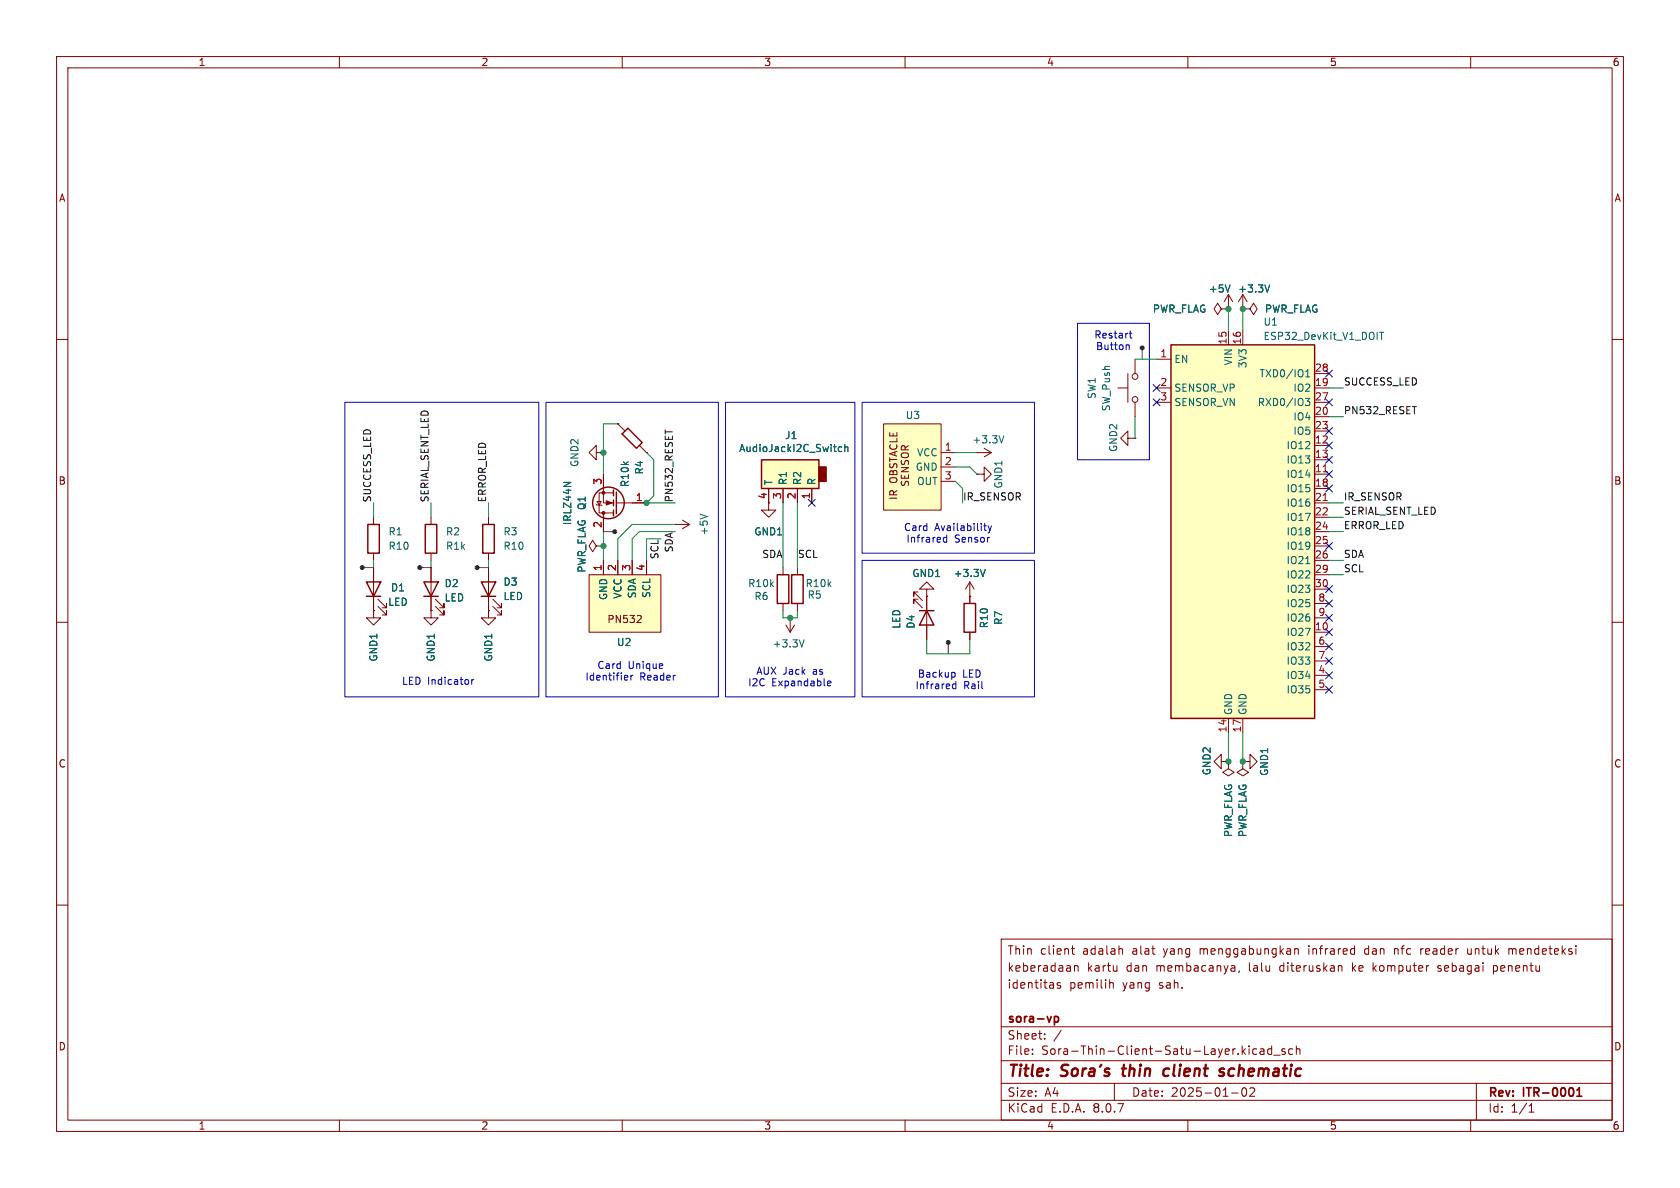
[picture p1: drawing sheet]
<svg xmlns="http://www.w3.org/2000/svg" width="297mm" height="210mm" viewBox="0 0 297 210" stroke-linecap="round" stroke-linejoin="round" font-family="sans-serif">
<g fill="none" stroke="#840000" stroke-width=".18">
<path d="M10 10h277v190h-277zM12 12h273v186h-273zM60 10v2M110 10v2M160 10v2M210 10v2M260 10v2M215.9 54.6l-.6-1-.7 1 .7 1 .6-1h1.3M217.2 54.6h.1M217.2 52.1l-.8 1.2M217.2 52.1v2.5M217.2 52.1l.7 1.2"/>
<path d="M219.7 54.6h1.3l.6-1 .6 1-.6 1-.6-1M219.7 54.6h.1M219.7 52.1l-.8 1.2M219.7 52.1v2.5M219.7 52.1l.8 1.2M10 60h2M174 79.2l1.3 .8M285 60h2M76.2 91.4v1.3M76.2 97.8v1.3M86.4 91.4v1.3M86.4 97.8v1.3"/>
<path d="M172.7 80h.1M172.7 83.8h1.3v-1.2l1.3 1.2-1.3 1.3v-1.3M172.7 83.8h.1M172.7 80h2.6M175.3 80l-1.3 .8M10 110h2M86.4 100.3v7.7M87.1 107.2l1.5 1.5v-.7v.7h-.7M87.1 105.9l1.5 1.5v-.7v.7h-.7M138.4 100.3v1.3M138.4 106.7v1.3M138.9 110.5l.8 1.3"/>
<path d="M139.7 109.2h.1M139.7 109.2v2.6M140.5 110.5l-.8 1.3M141 100.3v1.3M141 106.7v1.3M285 110h2M10 160h2M177 166h108v32h-108zM187.5 173.8l-.4-.1-.2 .2 .1 .2 .5 .2v.3h-.6M189.4 167.7h.6M189.6 167.2v1.3l.4 .2M190 170.8l.2-.1 .3 .1 .1 .9"/>
<path d="M190 170.7v1M196.2 173.8l.2-.1 .3 .1 .1 .9M197.5 170.7v1M197.5 171.6h-.1M198.2 167.7l.3 .2v.8M218.1 170.7l.2 .2v.8M218.3 171.6l-.1 .1M218.3 171.1h-.1M219.1 171.6l-.1 .3M228.9 167.8l.2-.1 .4 .1v.9M228.9 167.7v1M236.8 170.7h.2l.2 .2v.8"/>
<path d="M241.3 167.8v.8M242.7 170.2v1.5M243.3 170.7l-.6 .6M246.5 167.7v1M246.7 167.7l-.2 .1M251.2 167.7v1M251.6 167.7l-.3 .1-.1 .2M254.2 171.6l.4 .1M254.4 170.7l-.2 .2 .2 .3M259.5 167.7v.9h.5M264 171.6l.5 .1M264 170.7v1.5"/>
<path d="M264.5 170.7l-.5 .1M266.7 167.8l.5-.1 .2 .2M266.7 167.7v1M267.4 167.9v.8M267.5 167.8l-.1 .1M285 160h2M60 198v2M110 198v2M160 198v2M177 194.5h108M177 191.5h108M177 187.5h108"/>
<path d="M177 181.5h108M182.5 186.3v.1M182.5 185.5v.1M184.7 183.6v.1M184.7 182.8v.1M187.6 182.1l-1.3 2M197 191.5v3M210 198v2M217.7 193.2h1.2M219.7 192.4l.2-.1a.81 .81 0 0 1 .6 .6 .81 .81 0 0 1-.3 .8l-.2 .1a.81 .81 0 0 1-.3-1.4zM220.8 184.9v.1M220.8 185.4v1"/>
<path d="M221 192.4l.5-.1 .2 .1 .1 .3-.9 1.1h.9M222.2 185.5l-.5-.1-.2 .3v.4l.1 .2h.6M222.8 185.5h.6l.1 .9M223.5 185.8h-.5a.29 .29 0 0 0-.3 .3 .29 .29 0 0 0 .3 .3l.5-.1M224.8 185.5l-.4-.1-.3 .3v.4l.1 .2h.6M224.8 184.9v1.5M225.2 186.5h1.1M227.2 185.5l-.4-.1-.2 .2 .1 .2 .5 .2v.3h-.6M228.5 185.5l-.4-.1-.3 .3v.4l.2 .2h.5M229.2 185.5l.2-.1 .3 .1 .1 .9M229.2 184.9v1.5M260 198v2"/>
<path d="M261 191.5v6.5M270.3 196.6h.9M270.3 195.5l.4-.4v1.5"/>
</g>
<path d="M186.4 179.7v1.5M186.4 179.8l.4-.1 .3 .3v.4l-.1 .2h-.6M278.8 193.8h.8M278.8 192.7l.4-.4v1.5" fill="none" stroke="#840000" stroke-width=".3"/>
<path d="M198.3 188.9h.8M198.7 188.2l-.2 1.7 .2 .3M206.7 189a.66 .66 0 0 0-1 .3l-.1 .5 .2 .3 .2 .1 .6-.1M215.7 189.4l.4 .1 .3 .3-.1 .3-.6 .1M215.7 189l.2-.1 .5 .1M217.3 189.1l-.1 .7 .1 .3" fill="none" stroke="#840000" stroke-width=".4"/>
<path d="M217.5 50.4l-.5 1.2M224.5 50.4l-.5 1.2M177.5 77l-.4 1.3M142.2 113.1l-.5 1.3" fill="none" stroke="#006464" stroke-width=".18"/>
<path d="M75.2 92.7h2v5.1h-2zM85.3 92.7h2.1v5.1h-2.1zM85.1 102.9h2.5l-1.2 2.5zM85.1 105.4h2.5M137.4 101.6h2v5.1h-2zM140 101.6h2v5.1h-2z" fill="none" stroke="#840000" stroke-width=".25"/>
<path d="M134.6 81.3h10.2v5.1h-10.2z" fill="#ffffc2"/>
<path d="M134.6 81.3h10.2v5.1h-10.2zM162.6 108h2.5M163.8 108l1.3 2.5h-2.5z" fill="none" stroke="#840000" stroke-width=".25"/>
<path d="M144.8 82.6h1.2v2.5h-1.2z" fill="#840000" stroke="#840000" stroke-width=".25"/>
<g fill="none" stroke="#840000" stroke-width=".18">
<path d="M105.4 80v-1.3l-1.3 1.3 1.3 1.3v-1.3h1.3M106.7 80h.1M135.9 86.4v3.8h1.3l-1.3 1.2-1.3-1.2h1.3M138.4 86.4v2.5M141 86.4v2.5M143.5 86.4v2.5M162.3 104.6h-.8v.8v-.8l1.6 1.6M162.3 105.9h-.8v.8v-.8l1.6 1.5M163.8 105.4v7.6M171.4 105.4h.1M171.4 102.9l-.7 1.2M171.4 102.9v2.5"/>
<path d="M171.4 102.9l.8 1.2"/>
</g>
<path d="M148.8 79h-.4l-.2 .2 .1 .6h.5M149.4 79.1l.1-.1h.3l.1 .8M149.4 78.6v1.2M174.2 100.7l-.5 1.2" fill="none" stroke="#006464" stroke-width=".18"/>
<path d="M156.2 74.9h10.2v15.3h-10.2z" fill="#ffffc2"/>
<g fill="none" stroke="#840000" stroke-width=".18">
<path d="M109.2 74.9h.1M109.2 74.9l1.3 1.3M113 78.7l1.3 1.3M156.2 74.9h10.2v15.3h-10.2zM157.3 76.5v.6h1.3v-.6M157.4 78.6a.6 .6 0 0 0 .4 .9 .6 .6 0 0 0 .8-.6l-.2-.3M157.9 76.6v.5M158.2 79.9v.6M158.6 77.5v.6h-1.3M158.6 79.8l-1.3 .4 1.3 .4M160 79.5l-.1-.6-.1-.1h-.3l-.2 .7h1.3M160.6 78.8l-.6 .4"/>
<path d="M199.4 77.5v-1.3l-1.3 1.3 1.3 1.2v-1.2h1.3M200.7 77.5h.1M66 91.4v1.3M66 97.8v1.3M114.3 80h.1M119.4 92.7h.1M119.4 92.7h2.5M120.6 91.9l1.3 .8M121.9 92.7l-1.3 .8M157.3 88.1h1.3M157.3 80.9v.7M157.3 81.2h1.3"/>
<path d="M157.4 82l-.1 .4 .1 .2h.4l.2-.5 .3-.1 .3 .2-.1 .5M157.4 83.4l.3-.2 .2 .3 .1-.3h.3l.3 .2v.5h-1.3zM157.4 84.6a.81 .81 0 0 1 1.2 .1 .43 .43 0 0 1-.5 .6h-.4a.42 .42 0 0 1-.4-.2 .42 .42 0 0 1 .1-.5zM157.9 83.5v.4M158 87.5l-.1-.6-.2-.2-.3 .1-.1 .7h1.3M158.6 86.7l-.6 .5M159.3 83.9v.6h1.3v-.6M159.3 82.7h1.3l-1.3 .7h1.3M159.4 81.4l-.1 .5 .2 .2h.3l.3-.6 .3-.1 .2 .2-.1 .5M159.4 80.2a.81 .81 0 0 1 1.2 .2 .43 .43 0 0 1-.4 .5h-.4a.42 .42 0 0 1-.4-.2 .42 .42 0 0 1 0-.5zM159.4 85.1l-.1 .5 .2 .1h.3l.3-.5 .3-.1 .2 .2-.1 .5M159.9 84.1v.4"/>
<path d="M166.4 85.1h2.5M166.4 80h2.5M166.4 82.6h2.5M163.8 104.1h1.3l-1.3-1.2-1.2 1.2h1.2v1.3M163.8 105.4h.1M171.4 105.4v1.3M171.4 111.8v1.2M215.9 134.6v-1.2l-1.3 1.2 1.3 1.3v-1.3h1.3M217.2 134.6h.1"/>
</g>
<path d="M111 75.7l2.5 2.5-1 1-2.5-2.5zM65 92.7h2.1v5.1h-2.1zM170.4 106.7h2.1v5.1h-2.1z" fill="none" stroke="#840000" stroke-width=".25"/>
<path d="M123.8 90.9l1.2 .4" fill="none" stroke="#006464" stroke-width=".18"/>
<path d="M104.1 101.6h12.7v10.2h-12.7z" fill="#ffffc2"/>
<g fill="none" stroke="#840000" stroke-width=".18">
<path d="M105.4 89.2l.1 .1h.8l.1 .1M105.5 88.6h.8l-.4 .7zM106.7 83.8v5.1h1.8M106.7 90.7v3.3M106.7 99.1v2.5M108.5 87.1h-2.6v3.6h2.6M109 88.9h5.3M109.2 99.1v2.5M111.8 99.1v2.5M114.3 99.1v2.5M104.1 101.6h12.7v10.2h-12.7zM113.1 108.8l.3 .2-.1 .3-.7 .8h.8"/>
<path d="M219.7 134.6h1.3v-1.2l1.2 1.2-1.2 1.3v-1.3M219.7 134.6h.1"/>
</g>
<g fill="none" stroke="#840000" stroke-width=".25">
<path d="M108.5 86.6v1M108.5 88.4v1M108.5 90.2v1M109 87v3.8"/>
<circle cx="107.6" cy="88.9" r="2.79"/>
</g>
<g fill="#840000" stroke="#840000" stroke-width=".18">
<path d="M107.2 88.5l1 .4-1 .4z"/>
<circle cx="106.7" cy="87.1" r=".25"/>
<circle cx="106.7" cy="90.7" r=".25"/>
</g>
<path d="M99.6 85.3h1.3l-1.3 .7" fill="none" stroke="#006464" stroke-width=".18"/>
<path d="M207 61h25.4v66h-25.4z" fill="#ffffc2"/>
<path d="M207 61h25.4v66h-25.4zM64.8 102.9h2.5l-1.3 2.5zM64.8 105.4h2.5M74.9 102.9h2.6l-1.3 2.5zM74.9 105.4h2.6" fill="none" stroke="#840000" stroke-width=".25"/>
<g fill="none" stroke="#840000" stroke-width=".18">
<path d="M217.2 54.6h.1M217.2 58.4v2.6M219.7 54.6h.1M219.7 58.4v2.6M109.2 74.9h.1M197.6 68.6h1.8M199.4 66v5.1M200.7 63.5v2.5M200.7 71.1v2.6M204.5 63.5h2.5M204.5 68.6h2.5M204.5 71.1h2.5"/>
<path d="M232.4 78.7h2.5M232.4 68.6h2.5M232.4 73.7h2.5M232.4 76.2h2.5M232.4 71.1h2.5M232.4 66h2.5M105.4 96.5l-.6-1-.7 1 .7 1 .6-1h1.3M106.7 96.5h.1M106.7 83.8v2.6M106.7 91.4v2.6M106.7 99.1v2.5M109.2 99.1v2.5"/>
<path d="M111.8 88.9h2.5M111.8 99.1v2.5M114.3 80h.1M114.3 99.1v2.5M135.9 86.4v2.5M138.4 86.4v2.5M141 86.4v2.5M143.5 86.4v2.5M232.4 83.8h2.5M232.4 81.3h2.5M232.4 86.4h2.5M232.4 88.9h2.5"/>
<path d="M232.4 91.4h2.5M232.4 94h2.5M232.4 96.5h2.5M232.4 99.1h2.5M66 108v1.2h1.3l-1.3 1.3-1.2-1.3h1.2M66 108h.1M66 100.3v7.7M66.8 107.2l1.5 1.5v-.7v.7h-.7M66.8 105.9l1.5 1.5v-.7v.7h-.7M76.2 108v1.2h1.3l-1.3 1.3-1.3-1.3h1.3M76.2 108h.1M76.2 100.3v7.7"/>
<path d="M77 107.2l1.5 1.5v-.7v.7h-.8M77 105.9l1.5 1.5v-.7v.7h-.8M86.4 108v1.2h1.2l-1.2 1.3-1.3-1.3h1.3M86.4 108h.1M86.4 100.3v2.6M86.4 105.4v2.6M163.8 105.4h.1M163.8 105.4v2.6M163.8 110.5v2.5M171.4 105.4h.1M171.4 105.4v1.3M171.4 111.8v1.2"/>
<path d="M232.4 111.8h2.5M232.4 101.6h2.5M232.4 104.1h2.5M232.4 119.4h2.5M232.4 114.3h2.5M232.4 116.8h2.5M232.4 106.7h2.5M232.4 109.2h2.5M217.2 134.6v1.3l1 .6-1 .7-1-.7 1-.6M217.2 134.6h.1M217.2 127v2.5M219.7 134.6v1.3l1 .6-1 .7-1-.7 1-.6"/>
<path d="M219.7 134.6h.1M219.7 127v2.5M232.4 121.9h2.5"/>
<circle cx="200.7" cy="70.6" r=".51"/>
<circle cx="200.7" cy="66.5" r=".51"/>
</g>
<path d="M233.9 83.4h.7M233.9 88.5h.7" fill="none" stroke="#a90000" stroke-width=".18"/>
<g fill="none" stroke="#006464" stroke-width=".18">
<path d="M217.5 50.4l-.5 1.2M224.5 50.4l-.5 1.2M243.9 58.7h.7M244.2 58.7v1.3M148.8 79h-.4l-.2 .2 .1 .6h.5M149.4 79.1l.1-.1h.3l.1 .8M149.4 78.6v1.2M230.8 70.4h.8l-.5 .5 .4 .1v.6l-.2 .1-.5-.1M230.8 66.6h.8M230.8 65.7l.4-.4v1.3M99.6 85.3h1.3l-1.3 .7M230.8 99.6h.8"/>
<path d="M174.2 100.7l-.5 1.2"/>
</g>
<path d="M201.9 61.9v1.6M106.7 94h1.6M64.4 100.3h1.6M74.6 100.3h1.6M84.7 100.3h1.7M167.6 113.9v1.7" fill="none" stroke="#484848" stroke-width=".18"/>
<g fill="#484848" stroke="#484848" stroke-width=".18">
<circle cx="201.9" cy="61.5" r=".36"/>
<circle cx="167.6" cy="113.6" r=".36"/>
<circle cx="84.4" cy="100.3" r=".36"/>
<circle cx="74.2" cy="100.3" r=".36"/>
<circle cx="64" cy="100.3" r=".36"/>
<circle cx="108.7" cy="94" r=".36"/>
</g>
<path d="M117.6 76v.7M249.7 71.9h.7" fill="none" stroke="#0f0f0f" stroke-width=".18"/>
<g fill="none" stroke="#0000c2" stroke-width=".18">
<path d="M190.5 57.2h12.7v24.1h-12.7zM199.6 58.9h.5M199.8 58.5v1.1l.3 .2M61 71.1h34.2v52.1h-34.2zM96.5 71.1h30.5v52.1h-30.5zM128.3 71.1h22.8v52.1h-22.8zM152.4 71.1h30.5v26.7h-30.5zM199.3 61l.3 .1v.7M152.4 99.1h30.5v24.1h-30.5zM166.9 95.1l-.1 .1v.5l.2 .1h.4M167.4 94.6v1.2M173.9 92.9h.5"/>
<path d="M174.1 93.7l.3 .1M174.7 92.9l.3 .9M175 93.8l-.3 .4M175.3 92.9l-.3 .9M110.9 119.4l.1 .3-.6 .1M111.5 119.4v.8M111.7 119.4l-.2 .2M168.4 118.9h.3l.2 .2-.1 .5-.4 .1M83.4 120.1v.9M83.8 120.1l-.4 .3M110.9 120.2h-.3M146.3 121.1l.2 .1h.3"/>
<path d="M146.3 120.6l.2-.2h.2l.2 .2v.1l-.6 .1M169 120.5v1.2M169 121l-.4-.1-.2 .2 .1 .6h.5"/>
</g>
<g fill="none" stroke="#009600" stroke-width=".18">
<path d="M217.2 54.6v3.8M219.7 54.6v3.8M109.2 74.9h-2.5v8.9M200.7 73.7v3.8M200.7 63.5h3.8M234.9 73.7h2.6M234.9 68.6h2.6M66 88.9v2.5M66 99.1v1.2M76.2 88.9v2.5M76.2 99.1v1.2M86.4 88.9v2.5"/>
<path d="M86.4 99.1v1.2M106.7 94v5.1M114.3 80l1.3 1.3v6.3l-1.3 1.3h5.1M116.8 95.3h-2.5v3.8M119.4 92.7h-7.6l-2.6 2.6v3.8M119.4 94h-6.4l-1.2 1.3v3.8M138.4 88.9v11.4M141 88.9v11.4M168.9 85.1l1.3 1.3v2.5M168.9 82.6h2.5l1.3 1.2M168.9 80h3.8M234.9 88.9h2.6"/>
<path d="M234.9 94h2.6M234.9 99.1h2.6M234.9 91.4h2.6M138.4 108v1.2h2.6v-1.2M163.8 113v2.6h7.6v-2.6M234.9 101.6h2.6M217.2 129.5v5.1M219.7 129.5v5.1"/>
</g>
<g fill="none" stroke="#000084" stroke-width=".18">
<path d="M203.9 70.5l1.2 1.2M203.9 68l1.2 1.2M205.1 70.5l-1.2 1.2M205.1 68l-1.2 1.2M234.3 65.4l1.3 1.2M234.3 70.5l1.3 1.2M234.3 78.1l1.3 1.2M234.3 75.6l1.3 1.2M235.6 65.4l-1.3 1.2M235.6 70.5l-1.3 1.2M235.6 78.1l-1.3 1.2M235.6 75.6l-1.3 1.2"/>
<path d="M142.9 88.3l1.2 1.2M144.1 88.3l-1.2 1.2M234.3 80.7l1.3 1.2M234.3 95.9l1.3 1.2M234.3 83.2l1.3 1.2M234.3 85.8l1.3 1.2M235.6 80.7l-1.3 1.2M235.6 95.9l-1.3 1.2M235.6 83.2l-1.3 1.2M235.6 85.8l-1.3 1.2M234.3 111.2l1.3 1.2M234.3 108.6l1.3 1.2"/>
<path d="M234.3 103.5l1.3 1.2M234.3 116.2l1.3 1.2M234.3 118.8l1.3 1.2M234.3 113.7l1.3 1.2M234.3 106.1l1.3 1.2M235.6 111.2l-1.3 1.2M235.6 108.6l-1.3 1.2M235.6 103.5l-1.3 1.2M235.6 116.2l-1.3 1.2M235.6 118.8l-1.3 1.2M235.6 113.7l-1.3 1.2M235.6 106.1l-1.3 1.2"/>
<path d="M234.3 121.3l1.3 1.2M235.6 121.3l-1.3 1.2"/>
</g>
<g fill="#009600" stroke="#009600" stroke-width=".18">
<circle cx="219.7" cy="54.6" r=".46"/>
<circle cx="217.2" cy="54.6" r=".46"/>
<circle cx="114.3" cy="88.9" r=".46"/>
<circle cx="139.7" cy="109.2" r=".46"/>
<circle cx="217.2" cy="134.6" r=".46"/>
<circle cx="219.7" cy="134.6" r=".46"/>
<circle cx="106.7" cy="96.5" r=".46"/>
<circle cx="106.7" cy="80" r=".46"/>
</g>
<g font-size="2.8" fill="#840000">
<text x="178" y="190.9">Title:</text>
<text x="187.7" y="190.9">Sora's</text>
<text x="199.3" y="190.9">thin</text>
<text x="207.4" y="190.9">client</text>
<text x="218.1" y="190.9">schematic</text>
</g>
<g font-size="2.1" fill="#840000">
<text x="178" y="172">keberadaan</text>
<text x="178" y="169">Thin</text>
<text x="183.9" y="169">client</text>
<text x="191.5" y="169">adalah</text>
<text x="192.2" y="172">kartu</text>
<text x="199.2" y="172">dan</text>
<text x="200.3" y="169">alat</text>
<text x="204.5" y="172">membacanya,</text>
<text x="206" y="169">yang</text>
<text x="212.5" y="169">menggabungkan</text>
<text x="221.1" y="172">lalu</text>
<text x="226.6" y="172">diteruskan</text>
<text x="231.9" y="169">infrared</text>
<text x="239.6" y="172">ke</text>
<text x="242" y="169">dan</text>
<text x="243.4" y="172">komputer</text>
<text x="247.3" y="169">nfc</text>
<text x="252.1" y="169">reader</text>
<text x="255" y="172">sebagai</text>
<text x="260.6" y="169">untuk</text>
<text x="265" y="172">penentu</text>
<text x="268" y="169">mendeteksi</text>
<text x="178" y="175">identitas</text>
<text x="189" y="175">pemilih</text>
<text x="198.5" y="175">yang</text>
<text x="205" y="175">sah.</text>
<text x="178" y="184">Sheet:</text>
<text x="178" y="181.2">sora-vp</text>
<text x="178" y="186.7">File:</text>
<text x="184.1" y="186.7">Sora-Thin-Client-Satu-Layer.kicad_sch</text>
<text x="178" y="196.9">KiCad</text>
<text x="178" y="194.1">Size:</text>
<text x="184.7" y="194.1">A4</text>
<text x="185.7" y="196.9">E.D.A.</text>
<text x="193.3" y="196.9">8.0.7</text>
<text x="200" y="194.1">Date:</text>
<text x="207" y="194.1">2025-01-02</text>
<text x="263" y="194.3">Rev:</text>
<text x="263" y="196.9">Id:</text>
<text x="267.1" y="196.9">1/1</text>
<text x="269.4" y="194.3">ITR-0001</text>
</g>
<g font-size="1.8" fill="#840000">
<text x="35" y="11.9">1</text>
<text x="85" y="11.9">2</text>
<text x="135" y="11.9">3</text>
<text x="185" y="11.9">4</text>
<text x="235" y="11.9">5</text>
<text x="285" y="11.9">6</text>
<text x="10.3" y="35.9">A</text>
<text x="285.3" y="35.9">A</text>
<text x="10.3" y="85.9">B</text>
<text x="135.6" y="88.3" transform="rotate(-90 135.6 88.3)">4</text>
<text x="285.3" y="85.9">B</text>
<text x="107.3" y="110.3">PN532</text>
<text x="10.3" y="135.9">C</text>
<text x="285.3" y="135.9">C</text>
<text x="10.3" y="185.9">D</text>
<text x="285.3" y="185.9">D</text>
<text x="35" y="199.9">1</text>
<text x="85" y="199.9">2</text>
<text x="135" y="199.9">3</text>
<text x="185" y="199.9">4</text>
<text x="235" y="199.9">5</text>
<text x="285" y="199.9">6</text>
</g>
<g font-size="1.8" fill="#006464">
<text x="213.6" y="51.9">+5V</text>
<text x="218.8" y="51.9">+3.3V</text>
<text x="203.7" y="55.5">PWR_FLAG</text>
<text x="223.3" y="57.8">U1</text>
<text x="223.5" y="55.5">PWR_FLAG</text>
<text x="207.5" y="64.4">EN</text>
<text x="218" y="64.7" transform="rotate(-90 218 64.7)">VIN</text>
<text x="220.6" y="65.2" transform="rotate(-90 220.6 65.2)">3V3</text>
<text x="223.3" y="60.3">ESP32_DevKit_V1_DOIT</text>
<text x="193.9" y="70.6" transform="rotate(-90 193.9 70.6)">SW1</text>
<text x="207.5" y="69.4">SENSOR_VP</text>
<text x="207.5" y="72">SENSOR_VN</text>
<text x="222.3" y="72">RXD0/IO3</text>
<text x="222.6" y="66.9">TXD0/IO1</text>
<text x="228.6" y="69.4">IO2</text>
<text x="138.7" y="77.8">J1</text>
<text x="160" y="74.3">U3</text>
<text x="196.4" y="72.8" transform="rotate(-90 196.4 72.8)">SW_Push</text>
<text x="228.6" y="74.5">IO4</text>
<text x="228.6" y="77.1">IO5</text>
<text x="102.5" y="82.7" transform="rotate(-90 102.5 82.7)">GND2</text>
<text x="113.9" y="84" transform="rotate(-90 113.9 84)">R4</text>
<text x="130.6" y="80.1">AudioJackI2C_Switch</text>
<text x="161.8" y="83.4">GND</text>
<text x="162" y="80.9">VCC</text>
<text x="171.8" y="78.6">+3.3V</text>
<text x="197.7" y="80" transform="rotate(-90 197.7 80)">GND2</text>
<text x="227.3" y="79.6">IO12</text>
<text x="227.3" y="82.1">IO13</text>
<text x="111.4" y="86.2" transform="rotate(-90 111.4 86.2)">R10k</text>
<text x="136.8" y="85.9" transform="rotate(-90 136.8 85.9)">T</text>
<text x="139.3" y="85.9" transform="rotate(-90 139.3 85.9)">R1</text>
<text x="141.8" y="85.9" transform="rotate(-90 141.8 85.9)">R2</text>
<text x="144.4" y="85.9" transform="rotate(-90 144.4 85.9)">R</text>
<text x="162" y="86">OUT</text>
<text x="177.4" y="86.5" transform="rotate(-90 177.4 86.5)">GND1</text>
<text x="227.3" y="84.7">IO14</text>
<text x="227.3" y="87.2">IO15</text>
<text x="227.3" y="89.8">IO16</text>
<text x="68.6" y="94.8">R1</text>
<text x="78.7" y="94.8">R2</text>
<text x="88.9" y="94.8">R3</text>
<text x="101.2" y="92.9" transform="rotate(-90 101.2 92.9)">IRLZ44N</text>
<text x="103.7" y="90.3" transform="rotate(-90 103.7 90.3)">Q1</text>
<text x="125.3" y="94.7" transform="rotate(-90 125.3 94.7)">+5V</text>
<text x="133.2" y="94.8">GND1</text>
<text x="227.3" y="92.3">IO17</text>
<text x="227.3" y="94.8">IO18</text>
<text x="68.6" y="97.4">R10</text>
<text x="78.7" y="97.4">R1k</text>
<text x="88.9" y="97.4">R10</text>
<text x="103.7" y="101.3" transform="rotate(-90 103.7 101.3)">PWR_FLAG</text>
<text x="227.3" y="97.4">IO19</text>
<text x="227.3" y="99.9">IO21</text>
<text x="68.5" y="107.3">LED</text>
<text x="69" y="104.7">D1</text>
<text x="78.5" y="104">D2</text>
<text x="78.5" y="106.5">LED</text>
<text x="88.9" y="103.7">D3</text>
<text x="88.9" y="106.3">LED</text>
<text x="107.5" y="106.2" transform="rotate(-90 107.5 106.2)">GND</text>
<text x="110.1" y="105.9" transform="rotate(-90 110.1 105.9)">VCC</text>
<text x="112.6" y="105.9" transform="rotate(-90 112.6 105.9)">SDA</text>
<text x="115.2" y="105.8" transform="rotate(-90 115.2 105.8)">SCL</text>
<text x="132.2" y="104">R10k</text>
<text x="133.3" y="106.3">R6</text>
<text x="142.3" y="104">R10k</text>
<text x="142.7" y="106">R5</text>
<text x="161.2" y="102.2">GND1</text>
<text x="168.5" y="102.2">+3.3V</text>
<text x="227.3" y="102.5">IO22</text>
<text x="227.3" y="105">IO23</text>
<text x="227.3" y="107.5">IO25</text>
<text x="159.4" y="111.2" transform="rotate(-90 159.4 111.2)">LED</text>
<text x="161.9" y="111.2" transform="rotate(-90 161.9 111.2)">D4</text>
<text x="174.9" y="111.2" transform="rotate(-90 174.9 111.2)">R10</text>
<text x="177.4" y="110.6" transform="rotate(-90 177.4 110.6)">R7</text>
<text x="227.3" y="112.6">IO27</text>
<text x="227.3" y="110.1">IO26</text>
<text x="66.9" y="117.1" transform="rotate(-90 66.9 117.1)">GND1</text>
<text x="77.1" y="117.1" transform="rotate(-90 77.1 117.1)">GND1</text>
<text x="87.2" y="117.1" transform="rotate(-90 87.2 117.1)">GND1</text>
<text x="109" y="114.4">U2</text>
<text x="136.5" y="114.7">+3.3V</text>
<text x="227.3" y="115.2">IO32</text>
<text x="227.3" y="117.7">IO33</text>
<text x="227.3" y="120.2">IO34</text>
<text x="227.3" y="122.8">IO35</text>
<text x="218" y="126.5" transform="rotate(-90 218 126.5)">GND</text>
<text x="220.6" y="126.5" transform="rotate(-90 220.6 126.5)">GND</text>
<text x="214.2" y="137.2" transform="rotate(-90 214.2 137.2)">GND2</text>
<text x="224.4" y="137.3" transform="rotate(-90 224.4 137.3)">GND1</text>
<text x="218" y="148.1" transform="rotate(-90 218 148.1)">PWR_FLAG</text>
<text x="220.6" y="148.1" transform="rotate(-90 220.6 148.1)">PWR_FLAG</text>
</g>
<g font-size="1.8" fill="#0000c2">
<text x="193.4" y="60">Restart</text>
<text x="193.7" y="62.1">Button</text>
<text x="159.7" y="94.1">Card</text>
<text x="159.9" y="92.8" transform="rotate(-90 159.9 92.8)">IR</text>
<text x="165.2" y="94.1">Availability</text>
<text x="160.1" y="96.1">Infrared</text>
<text x="168.7" y="96.1">Sensor</text>
<text x="105.5" y="118.5">Card</text>
<text x="111" y="118.5">Unique</text>
<text x="133.6" y="119.5">AUX Jack</text>
<text x="143.8" y="119.5">as</text>
<text x="162.2" y="120">Backup</text>
<text x="170.2" y="120">LED</text>
<text x="71" y="121.3">LED Indicator</text>
<text x="103.4" y="120.5">Identifier</text>
<text x="113.1" y="120.5">Reader</text>
<text x="132.2" y="121.5">I2C</text>
<text x="136.4" y="121.5">Expandable</text>
<text x="161.7" y="122">Infrared</text>
<text x="170.4" y="122">Rail</text>
</g>
<g font-size="1.8" fill="#a90000">
<text x="205" y="63.2">1</text>
<text x="216.9" y="61" transform="rotate(-90 216.9 61)">15</text>
<text x="219.5" y="61" transform="rotate(-90 219.5 61)">16</text>
<text x="232.4" y="65.8">28</text>
<text x="205" y="68.3">2</text>
<text x="205" y="70.9">3</text>
<text x="232.4" y="68.3">19</text>
<text x="232.4" y="70.9">27</text>
<text x="232.4" y="73.4">20</text>
<text x="232.4" y="75.9">23</text>
<text x="166.9" y="79.8">1</text>
<text x="166.9" y="82.3">2</text>
<text x="232.4" y="83.6">11</text>
<text x="232.4" y="78.5">12</text>
<text x="232.4" y="81">13</text>
<text x="106.4" y="85.8" transform="rotate(-90 106.4 85.8)">3</text>
<text x="112.3" y="88.6">1</text>
<text x="138.2" y="88.3" transform="rotate(-90 138.2 88.3)">3</text>
<text x="140.7" y="88.3" transform="rotate(-90 140.7 88.3)">2</text>
<text x="143.3" y="88.3" transform="rotate(-90 143.3 88.3)">1</text>
<text x="166.9" y="84.8">3</text>
<text x="232.4" y="86.1">18</text>
<text x="232.4" y="88.6">21</text>
<text x="106.4" y="93.4" transform="rotate(-90 106.4 93.4)">2</text>
<text x="232.4" y="91.2">22</text>
<text x="232.4" y="93.7">24</text>
<text x="106.4" y="101" transform="rotate(-90 106.4 101)">1</text>
<text x="109" y="101" transform="rotate(-90 109 101)">2</text>
<text x="111.5" y="101" transform="rotate(-90 111.5 101)">3</text>
<text x="114" y="101" transform="rotate(-90 114 101)">4</text>
<text x="232.4" y="96.3">25</text>
<text x="232.4" y="98.8">26</text>
<text x="232.4" y="101.3">29</text>
<text x="232.4" y="103.9">30</text>
<text x="233" y="106.4">8</text>
<text x="232.4" y="111.5">10</text>
<text x="233" y="109">9</text>
<text x="233" y="119.1">4</text>
<text x="233" y="114">6</text>
<text x="233" y="116.6">7</text>
<text x="233" y="121.7">5</text>
<text x="216.9" y="129.6" transform="rotate(-90 216.9 129.6)">14</text>
<text x="219.5" y="129.6" transform="rotate(-90 219.5 129.6)">17</text>
</g>
<g font-size="1.8" fill="#0f0f0f">
<text x="237.5" y="68.2">SUCCESS_LED</text>
<text x="237.5" y="73.3">PN532_RESET</text>
<text x="65.7" y="88.9" transform="rotate(-90 65.7 88.9)">SUCCESS_LED</text>
<text x="75.9" y="88.9" transform="rotate(-90 75.9 88.9)">SERIAL_SENT_LED</text>
<text x="86" y="88.9" transform="rotate(-90 86 88.9)">ERROR_LED</text>
<text x="119" y="88.9" transform="rotate(-90 119 88.9)">PN532_RESET</text>
<text x="170.2" y="88.6">IR_SENSOR</text>
<text x="237.5" y="88.6">IR_SENSOR</text>
<text x="237.5" y="91.1">SERIAL_SENT_LED</text>
<text x="237.5" y="93.6">ERROR_LED</text>
<text x="116.5" y="99" transform="rotate(-90 116.5 99)">SCL</text>
<text x="119" y="97.8" transform="rotate(-90 119 97.8)">SDA</text>
<text x="134.7" y="98.7">SDA</text>
<text x="141" y="98.7">SCL</text>
<text x="237.5" y="101.3">SCL</text>
<text x="237.5" y="98.7">SDA</text>
</g>
</svg>
